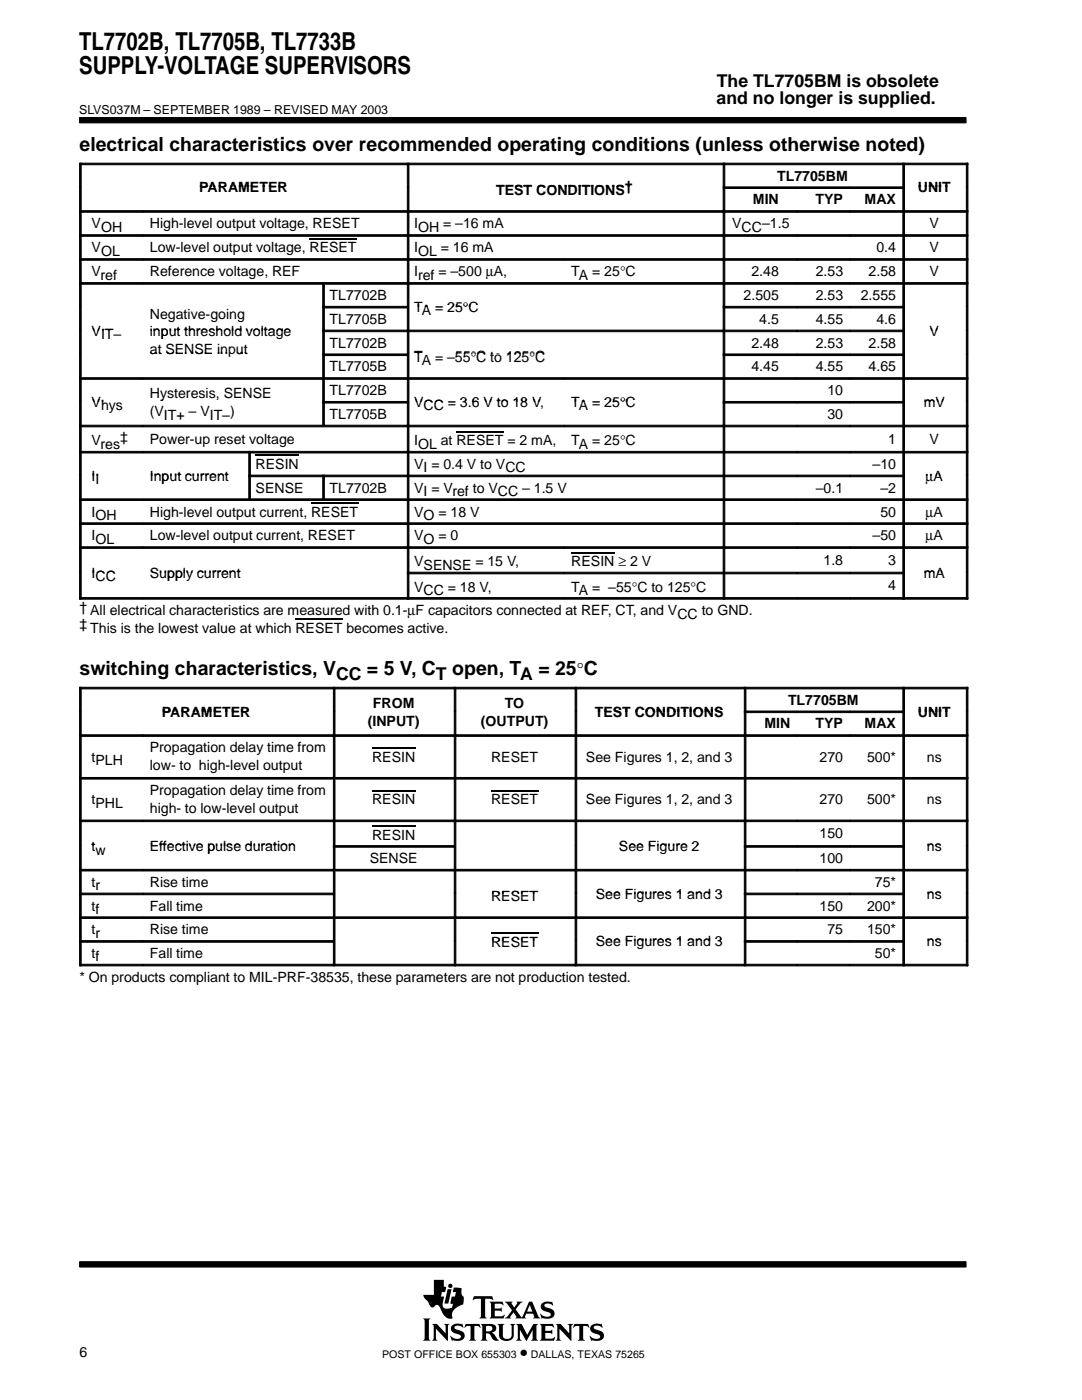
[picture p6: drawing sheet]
<svg xmlns="http://www.w3.org/2000/svg" width="216mm" height="279mm" viewBox="0 0 216 279" stroke-linecap="round" stroke-linejoin="round" font-family="sans-serif">
<g fill="#000" stroke="#000" stroke-width=".2">
<path d="M15.9 23.5h176.9v1h-176.9z" fill-rule="evenodd"/>
<path d="M15.9 251.8h176.9v1.1h-176.9z" fill-rule="evenodd"/>
</g>
<g fill="#000">
<path d="M89.3 257.3h.8l-.6 2.9h-.8z"/>
<path d="M84.4 263.1h1.5l-.3 .4v3.7l.3 .4h-1.5l.3-.6v-3.4z" fill-rule="evenodd"/>
<path d="M86.2 264.2h1l1.7 1.9v-1.5l-.3-.4h1.1l-.3 .4v3l-2.4-2.4v2l.3 .4h-1.1l.3-.6v-2.3z" fill-rule="evenodd"/>
<path d="M86.6 255.4h2v1.3l.4 .2-.2 1h-.6l-.2 .9h.6l-.2 1.1a1.11 1.11 0 0 0 .3 1.2l.6 .1 .9-.3 .2-.7-.5-.1 .2-1.3h.7l.2-.9h-.7l.3-1 1.5 .2v1l.1 .4 .3 .3v.9a.54 .54 0 0 1-.4 .7l-.4 .2a2.35 2.35 0 0 0-1.5 1.6v.4a.29 .29 0 0 1 .1 .3 .29 .29 0 0 1-.2 .3h-.1a2.21 2.21 0 0 1-2-1.9l-.1-.1a.68 .68 0 0 0-.5-.7 .68 .68 0 0 0-.8 .4 .88 .88 0 0 1-1.1-.9l-.8-.9-.2-.7h2.1z" fill-rule="evenodd"/>
<path d="M90.2 264.5a2.17 2.17 0 0 1 1.9-.2l.1-.1 .3 .8-.8-.4h-.7a.36 .36 0 0 0-.3 .4 .36 .36 0 0 0 .4 .3l.3 .1a1.19 1.19 0 0 1 1.3 1.5l-.1 .1a1.23 1.23 0 0 1-1.1 .6l-1.1-.1-.2 .1-.4-1h.1a1.37 1.37 0 0 0 2.1 .3 .6 .6 0 0 0-.8-.7 1.08 1.08 0 0 1-1-.5 1.08 1.08 0 0 1 0-1.1z" fill-rule="evenodd"/>
<path d="M92.9 264.2h2.8l.2 .8-.5-.4h-.6l-.1 .2v2.4l.3 .4h-1.4l.2-.3 .1-.3v-2.3l-.7-.1-.6 .4z" fill-rule="evenodd"/>
<path d="M94.6 258.7h3.6l.2 .8-.7-.3-.9 .1v3.4l.3 .4h-1.4l.3-.4v-3.4l-1-.1-.7 .3z" fill-rule="evenodd"/>
<path d="M95.9 264.2h2.1a.85 .85 0 0 1 1 .8 .85 .85 0 0 1-.9 .9l.4 .3 .7 1 .4 .2-.2 .1a1.11 1.11 0 0 1-1.4-.9l-.3-.4-.7-.1v1l.3 .5h-1.4l.3-.6v-2.3z" fill-rule="evenodd"/>
<path d="M97.7 259.8h2.6l.2 .7-.7-.3-1.1 .1v.8h1.1l.3-.2v.9l-.3-.2h-1.1v1l.1 .1h1.3l.5-.3h.1l-.2 .7h-2.8l.3-.5v-2.3z" fill-rule="evenodd"/>
<path d="M99.3 264.2h1.3l-.3 .4 .1 2.2 .2 .3 .8 .1a.73 .73 0 0 0 .7-.8v-1.8l-.3-.4h1l-.3 .4v1.9a1.56 1.56 0 0 1-1.3 1.2 1.56 1.56 0 0 1-1.5-.7l-.1-2.4z" fill-rule="evenodd"/>
<path d="M103 264.2h1.1l1.1 2.2 1.2-2.2h.9l-.3 .4v2.6l.4 .4h-1.4l.3-.4v-1.8l-1.3 2.2-1.3-2.2v1.7l.4 .5h-1.1l.3-.6v-2.3z" fill-rule="evenodd"/>
<path d="M100.7 259.8h1.6l-.2 .4 .5 .7 .6-.8-.1-.3h1.2l-.5 .3-.9 1.2 1 1.5a.22 .22 0 0 0 .3 .1 .22 .22 0 0 0 .1-.3l1.3-2.8h.6l1.2 2.9 .4 .4-1.4-.1a.24 .24 0 0 0 .2-.1 .24 .24 0 0 0 0-.3l-.2-.4h-1.4l-.3 .6 .3 .3h-2.2l.2-.3-.5-.9-.7 .9 .2 .3h-1.3l.5-.4 1-1.2z" fill-rule="evenodd"/>
<path d="M108.1 260.2l.1-.1a1.88 1.88 0 0 1 1.4-.3l.4 .1 .2-.2 .2 .8-1.1-.4a.44 .44 0 0 0-.7 .4 .44 .44 0 0 0 .6 .5 1.34 1.34 0 0 1 1.4 1.3 1.13 1.13 0 0 1-1.1 .9h-.8a.37 .37 0 0 0-.6 0l-.3-1h.1l.6 .5 .8 .1a.47 .47 0 0 0 .6-.5 .47 .47 0 0 0-.5-.4l-.2-.1a1.11 1.11 0 0 1-1.2-1.5z" fill-rule="evenodd"/>
<path d="M107.7 264.2h2.6l.2 .8-.6-.4-1.1 .1v.9h1l.4-.3v1l-.3-.3h-1.1v1.1h1.4l.5-.3-.2 .8h-2.8l.3-.6v-2.3z" fill-rule="evenodd"/>
<path d="M110.9 264.2h1l1.7 1.9v-1.5l-.3-.4h1l-.3 .4v3l-2.4-2.4v2l.3 .4h-1l.3-.4v-2.6z" fill-rule="evenodd"/>
<path d="M114.6 264.2h2.8l.2 .8-.5-.4h-.6l-.1 .2v2.4l.3 .4h-1.4l.3-.4v-2.4l-.1-.2h-.6l-.6 .4z" fill-rule="evenodd"/>
<path d="M118 264.5a2.12 2.12 0 0 1 1.9-.2l.1-.1 .3 .8-.8-.4h-.7a.35 .35 0 0 0-.3 .3 .35 .35 0 0 0 .2 .4l.5 .1a1.16 1.16 0 0 1 1.2 1.6 1.23 1.23 0 0 1-1.1 .6l-1.1-.1-.2 .1-.4-1 .9 .5 .7 .1a.47 .47 0 0 0 .6-.4 .47 .47 0 0 0-.6-.5 1.28 1.28 0 0 1-1.4-1.4z" fill-rule="evenodd"/>
<circle cx="89.9" cy="256.6" r=".43"/>
</g>
<g fill="#fff">
<path d="M105.7 260.4l.5 1.4h-1z"/>
<path d="M97 264.7l.6-.1a.56 .56 0 0 1 .7 .5 .56 .56 0 0 1-.7 .6h-.6z" fill-rule="evenodd"/>
</g>
<g fill="#000" stroke="#000" stroke-width=".2">
<path d="M15.9 32.6h.3v4.7h-.3z" fill-rule="evenodd"/>
<path d="M15.9 32.6h65.4v.3h-65.4z" fill-rule="evenodd"/>
<path d="M15.9 37.3h.3v4.7h-.3z" fill-rule="evenodd"/>
<path d="M81.3 32.6h.3v4.7h-.3z" fill-rule="evenodd"/>
<path d="M81.3 32.6h63v.3h-63z" fill-rule="evenodd"/>
<path d="M81.3 37.3h.3v4.7h-.3z" fill-rule="evenodd"/>
<path d="M144.3 32.6h.3v4.7h-.3z" fill-rule="evenodd"/>
<path d="M144.3 32.6h35.8v.3h-35.8z" fill-rule="evenodd"/>
<path d="M144.3 37.3h.3v4.7h-.3z" fill-rule="evenodd"/>
<path d="M144.3 37.3h14.7v.3h-14.7z" fill-rule="evenodd"/>
<path d="M159.1 37.3h10.5v.3h-10.5z" fill-rule="evenodd"/>
<path d="M169.6 37.3h10.5v.3h-10.5z" fill-rule="evenodd"/>
<path d="M180.2 32.6h.3v4.7h-.3z" fill-rule="evenodd"/>
<path d="M180.2 32.6h12.9v.3h-12.9z" fill-rule="evenodd"/>
<path d="M180.2 37.3h.3v4.7h-.3z" fill-rule="evenodd"/>
<path d="M192.8 32.6h.3v4.7h-.3z" fill-rule="evenodd"/>
<path d="M192.8 37.3h.3v4.7h-.3z" fill-rule="evenodd"/>
<path d="M15.9 42h.3v4.8h-.3z" fill-rule="evenodd"/>
<path d="M15.9 42h12.6v.4h-12.6z" fill-rule="evenodd"/>
<path d="M15.9 46.8h.3v4.8h-.3z" fill-rule="evenodd"/>
<path d="M15.9 46.8h12.6v.4h-12.6z" fill-rule="evenodd"/>
<path d="M15.9 51.6h.3v4.8h-.3z" fill-rule="evenodd"/>
<path d="M15.9 51.6h12.6v.3h-12.6z" fill-rule="evenodd"/>
<path d="M15.9 56.4h.3v4.7h-.3z" fill-rule="evenodd"/>
<path d="M15.9 56.4h12.6v.3h-12.6z" fill-rule="evenodd"/>
<path d="M28.5 42h52.8v.4h-52.8z" fill-rule="evenodd"/>
<path d="M28.5 46.8h52.8v.4h-52.8z" fill-rule="evenodd"/>
<path d="M28.5 51.6h52.8v.3h-52.8z" fill-rule="evenodd"/>
<path d="M28.5 56.4h35.9v.3h-35.9z" fill-rule="evenodd"/>
<path d="M64.4 56.4h.3v4.7h-.3z" fill-rule="evenodd"/>
<path d="M64.4 56.4h16.9v.3h-16.9z" fill-rule="evenodd"/>
<path d="M81.3 42h.3v4.8h-.3z" fill-rule="evenodd"/>
<path d="M81.3 42h63v.4h-63z" fill-rule="evenodd"/>
<path d="M81.3 46.8h.3v4.8h-.3z" fill-rule="evenodd"/>
<path d="M81.3 46.8h63v.4h-63z" fill-rule="evenodd"/>
<path d="M81.3 51.6h.3v4.8h-.3z" fill-rule="evenodd"/>
<path d="M81.3 51.6h31.3v.3h-31.3z" fill-rule="evenodd"/>
<path d="M81.3 56.4h.3v4.7h-.3z" fill-rule="evenodd"/>
<path d="M81.3 56.4h63v.3h-63z" fill-rule="evenodd"/>
<path d="M112.6 51.6h31.7v.3h-31.7z" fill-rule="evenodd"/>
<path d="M144.3 42h.3v4.8h-.3z" fill-rule="evenodd"/>
<path d="M144.3 42h14.7v.4h-14.7z" fill-rule="evenodd"/>
<path d="M144.3 46.8h.3v4.8h-.3z" fill-rule="evenodd"/>
<path d="M144.3 46.8h14.7v.4h-14.7z" fill-rule="evenodd"/>
<path d="M144.3 51.6h.3v4.8h-.3z" fill-rule="evenodd"/>
<path d="M144.3 51.6h14.7v.3h-14.7z" fill-rule="evenodd"/>
<path d="M144.3 56.4h.3v4.7h-.3z" fill-rule="evenodd"/>
<path d="M144.3 56.4h14.7v.3h-14.7z" fill-rule="evenodd"/>
<path d="M159.1 42h10.5v.4h-10.5z" fill-rule="evenodd"/>
<path d="M159.1 46.8h10.5v.4h-10.5z" fill-rule="evenodd"/>
<path d="M159.1 51.6h10.5v.3h-10.5z" fill-rule="evenodd"/>
<path d="M159.1 56.4h10.5v.3h-10.5z" fill-rule="evenodd"/>
<path d="M169.6 42h10.5v.4h-10.5z" fill-rule="evenodd"/>
<path d="M169.6 46.8h10.5v.4h-10.5z" fill-rule="evenodd"/>
<path d="M169.6 51.6h10.5v.3h-10.5z" fill-rule="evenodd"/>
<path d="M169.6 56.4h10.5v.3h-10.5z" fill-rule="evenodd"/>
<path d="M180.2 42h.3v4.8h-.3z" fill-rule="evenodd"/>
<path d="M180.2 42h12.9v.4h-12.9z" fill-rule="evenodd"/>
<path d="M180.2 46.8h.3v4.8h-.3z" fill-rule="evenodd"/>
<path d="M180.2 46.8h12.9v.4h-12.9z" fill-rule="evenodd"/>
<path d="M180.2 51.6h.3v4.8h-.3z" fill-rule="evenodd"/>
<path d="M180.2 51.6h12.9v.3h-12.9z" fill-rule="evenodd"/>
<path d="M180.2 56.4h.3v4.7h-.3z" fill-rule="evenodd"/>
<path d="M180.2 56.4h12.9v.3h-12.9z" fill-rule="evenodd"/>
<path d="M192.8 42h.3v4.8h-.3z" fill-rule="evenodd"/>
<path d="M192.8 46.8h.3v4.8h-.3z" fill-rule="evenodd"/>
<path d="M192.8 51.6h.3v4.8h-.3z" fill-rule="evenodd"/>
<path d="M192.8 56.4h.3v4.7h-.3z" fill-rule="evenodd"/>
<path d="M15.9 61.1h.3v4.8h-.3z" fill-rule="evenodd"/>
<path d="M15.9 65.9h.3v4.7h-.3z" fill-rule="evenodd"/>
<path d="M15.9 70.6h.3v4.8h-.3z" fill-rule="evenodd"/>
<path d="M15.9 75.4h.3v4.7h-.3z" fill-rule="evenodd"/>
<path d="M15.9 75.4h12.6v.3h-12.6z" fill-rule="evenodd"/>
<path d="M28.5 75.4h35.9v.3h-35.9z" fill-rule="evenodd"/>
<path d="M64.4 61.1h.3v4.8h-.3z" fill-rule="evenodd"/>
<path d="M64.4 61.1h16.9v.4h-16.9z" fill-rule="evenodd"/>
<path d="M64.4 65.9h.3v4.7h-.3z" fill-rule="evenodd"/>
<path d="M64.4 65.9h16.9v.3h-16.9z" fill-rule="evenodd"/>
<path d="M64.4 70.6h.3v4.8h-.3z" fill-rule="evenodd"/>
<path d="M64.4 70.6h16.9v.4h-16.9z" fill-rule="evenodd"/>
<path d="M64.4 75.4h.3v4.7h-.3z" fill-rule="evenodd"/>
<path d="M64.4 75.4h16.9v.3h-16.9z" fill-rule="evenodd"/>
<path d="M81.3 61.1h.3v4.8h-.3z" fill-rule="evenodd"/>
<path d="M81.3 65.9h.3v4.7h-.3z" fill-rule="evenodd"/>
<path d="M81.3 65.9h63v.3h-63z" fill-rule="evenodd"/>
<path d="M81.3 70.6h.3v4.8h-.3z" fill-rule="evenodd"/>
<path d="M81.3 75.4h.3v4.7h-.3z" fill-rule="evenodd"/>
<path d="M81.3 75.4h31.3v.3h-31.3z" fill-rule="evenodd"/>
<path d="M112.6 75.4h31.7v.3h-31.7z" fill-rule="evenodd"/>
<path d="M144.3 61.1h.3v4.8h-.3z" fill-rule="evenodd"/>
<path d="M144.3 61.1h14.7v.4h-14.7z" fill-rule="evenodd"/>
<path d="M144.3 65.9h.3v4.7h-.3z" fill-rule="evenodd"/>
<path d="M144.3 65.9h14.7v.3h-14.7z" fill-rule="evenodd"/>
<path d="M144.3 70.6h.3v4.8h-.3z" fill-rule="evenodd"/>
<path d="M144.3 70.6h14.7v.4h-14.7z" fill-rule="evenodd"/>
<path d="M144.3 75.4h.3v4.7h-.3z" fill-rule="evenodd"/>
<path d="M144.3 75.4h14.7v.3h-14.7z" fill-rule="evenodd"/>
<path d="M159.1 61.1h10.5v.4h-10.5z" fill-rule="evenodd"/>
<path d="M159.1 65.9h10.5v.3h-10.5z" fill-rule="evenodd"/>
<path d="M159.1 70.6h10.5v.4h-10.5z" fill-rule="evenodd"/>
<path d="M159.1 75.4h10.5v.3h-10.5z" fill-rule="evenodd"/>
<path d="M169.6 61.1h10.5v.4h-10.5z" fill-rule="evenodd"/>
<path d="M169.6 65.9h10.5v.3h-10.5z" fill-rule="evenodd"/>
<path d="M169.6 70.6h10.5v.4h-10.5z" fill-rule="evenodd"/>
<path d="M169.6 75.4h10.5v.3h-10.5z" fill-rule="evenodd"/>
<path d="M180.2 61.1h.3v4.8h-.3z" fill-rule="evenodd"/>
<path d="M180.2 65.9h.3v4.7h-.3z" fill-rule="evenodd"/>
<path d="M180.2 70.6h.3v4.8h-.3z" fill-rule="evenodd"/>
<path d="M180.2 75.4h.3v4.7h-.3z" fill-rule="evenodd"/>
<path d="M180.2 75.4h12.9v.3h-12.9z" fill-rule="evenodd"/>
<path d="M192.8 61.1h.3v4.8h-.3z" fill-rule="evenodd"/>
<path d="M192.8 65.9h.3v4.7h-.3z" fill-rule="evenodd"/>
<path d="M192.8 70.6h.3v4.8h-.3z" fill-rule="evenodd"/>
<path d="M192.8 75.4h.3v4.7h-.3z" fill-rule="evenodd"/>
<path d="M15.9 80.1h.3v4.7h-.3z" fill-rule="evenodd"/>
<path d="M15.9 84.9h.3v5.2h-.3z" fill-rule="evenodd"/>
<path d="M15.9 84.9h12.6v.3h-12.6z" fill-rule="evenodd"/>
<path d="M15.9 90.1h.3v4.7h-.3z" fill-rule="evenodd"/>
<path d="M15.9 90.1h12.6v.3h-12.6z" fill-rule="evenodd"/>
<path d="M15.9 94.8h.3v4.7h-.3z" fill-rule="evenodd"/>
<path d="M15.9 99.6h.3v4.7h-.3z" fill-rule="evenodd"/>
<path d="M15.9 99.6h12.6v.3h-12.6z" fill-rule="evenodd"/>
<path d="M28.5 84.9h52.8v.3h-52.8z" fill-rule="evenodd"/>
<path d="M28.5 90.1h21.1v.3h-21.1z" fill-rule="evenodd"/>
<path d="M28.5 99.6h52.8v.3h-52.8z" fill-rule="evenodd"/>
<path d="M49.6 90.1h.4v4.7h-.4z" fill-rule="evenodd"/>
<path d="M49.6 90.1h31.7v.3h-31.7z" fill-rule="evenodd"/>
<path d="M49.6 94.8h.4v4.7h-.4z" fill-rule="evenodd"/>
<path d="M49.6 94.8h14.8v.3h-14.8z" fill-rule="evenodd"/>
<path d="M64.4 80.1h.3v4.7h-.3z" fill-rule="evenodd"/>
<path d="M64.4 80.1h16.9v.3h-16.9z" fill-rule="evenodd"/>
<path d="M64.4 94.8h.3v4.7h-.3z" fill-rule="evenodd"/>
<path d="M64.4 94.8h16.9v.3h-16.9z" fill-rule="evenodd"/>
<path d="M81.3 80.1h.3v4.7h-.3z" fill-rule="evenodd"/>
<path d="M81.3 84.9h.3v5.2h-.3z" fill-rule="evenodd"/>
<path d="M81.3 84.9h31.3v.3h-31.3z" fill-rule="evenodd"/>
<path d="M81.3 90.1h.3v4.7h-.3z" fill-rule="evenodd"/>
<path d="M81.3 90.1h63v.3h-63z" fill-rule="evenodd"/>
<path d="M81.3 94.8h.3v4.7h-.3z" fill-rule="evenodd"/>
<path d="M81.3 94.8h63v.3h-63z" fill-rule="evenodd"/>
<path d="M81.3 99.6h.3v4.7h-.3z" fill-rule="evenodd"/>
<path d="M81.3 99.6h63v.3h-63z" fill-rule="evenodd"/>
<path d="M112.6 84.9h31.7v.3h-31.7z" fill-rule="evenodd"/>
<path d="M144.3 80.1h.3v4.7h-.3z" fill-rule="evenodd"/>
<path d="M144.3 80.1h14.7v.3h-14.7z" fill-rule="evenodd"/>
<path d="M144.3 84.9h.3v5.2h-.3z" fill-rule="evenodd"/>
<path d="M144.3 84.9h14.7v.3h-14.7z" fill-rule="evenodd"/>
<path d="M144.3 90.1h.3v4.7h-.3z" fill-rule="evenodd"/>
<path d="M144.3 90.1h14.7v.3h-14.7z" fill-rule="evenodd"/>
<path d="M144.3 94.8h.3v4.7h-.3z" fill-rule="evenodd"/>
<path d="M144.3 94.8h14.7v.3h-14.7z" fill-rule="evenodd"/>
<path d="M144.3 99.6h.3v4.7h-.3z" fill-rule="evenodd"/>
<path d="M144.3 99.6h14.7v.3h-14.7z" fill-rule="evenodd"/>
<path d="M159.1 80.1h10.5v.3h-10.5z" fill-rule="evenodd"/>
<path d="M159.1 84.9h10.5v.3h-10.5z" fill-rule="evenodd"/>
<path d="M159.1 90.1h10.5v.3h-10.5z" fill-rule="evenodd"/>
<path d="M159.1 94.8h10.5v.3h-10.5z" fill-rule="evenodd"/>
<path d="M159.1 99.6h10.5v.3h-10.5z" fill-rule="evenodd"/>
<path d="M169.6 80.1h10.5v.3h-10.5z" fill-rule="evenodd"/>
<path d="M169.6 84.9h10.5v.3h-10.5z" fill-rule="evenodd"/>
<path d="M169.6 90.1h10.5v.3h-10.5z" fill-rule="evenodd"/>
<path d="M169.6 94.8h10.5v.3h-10.5z" fill-rule="evenodd"/>
<path d="M169.6 99.6h10.5v.3h-10.5z" fill-rule="evenodd"/>
<path d="M180.2 80.1h.3v4.7h-.3z" fill-rule="evenodd"/>
<path d="M180.2 84.9h.3v5.2h-.3z" fill-rule="evenodd"/>
<path d="M180.2 84.9h12.9v.3h-12.9z" fill-rule="evenodd"/>
<path d="M180.2 90.1h.3v4.7h-.3z" fill-rule="evenodd"/>
<path d="M180.2 90.1h12.9v.3h-12.9z" fill-rule="evenodd"/>
<path d="M180.2 94.8h.3v4.7h-.3z" fill-rule="evenodd"/>
<path d="M180.2 99.6h.3v4.7h-.3z" fill-rule="evenodd"/>
<path d="M180.2 99.6h12.9v.3h-12.9z" fill-rule="evenodd"/>
<path d="M192.8 80.1h.3v4.7h-.3z" fill-rule="evenodd"/>
<path d="M192.8 84.9h.3v5.2h-.3z" fill-rule="evenodd"/>
<path d="M192.8 90.1h.3v4.7h-.3z" fill-rule="evenodd"/>
<path d="M192.8 94.8h.3v4.7h-.3z" fill-rule="evenodd"/>
<path d="M192.8 99.6h.3v4.7h-.3z" fill-rule="evenodd"/>
<path d="M15.9 104.3h.3v4.8h-.3z" fill-rule="evenodd"/>
<path d="M15.9 104.3h12.6v.4h-12.6z" fill-rule="evenodd"/>
<path d="M15.9 109.1h.3v5.1h-.3z" fill-rule="evenodd"/>
<path d="M15.9 109.1h12.6v.3h-12.6z" fill-rule="evenodd"/>
<path d="M15.9 114.2h.3v5.4h-.3z" fill-rule="evenodd"/>
<path d="M15.9 119.3h12.6v.3h-12.6z" fill-rule="evenodd"/>
<path d="M28.5 104.3h52.8v.4h-52.8z" fill-rule="evenodd"/>
<path d="M28.5 109.1h52.8v.3h-52.8z" fill-rule="evenodd"/>
<path d="M28.5 119.3h52.8v.3h-52.8z" fill-rule="evenodd"/>
<path d="M81.3 104.3h.3v4.8h-.3z" fill-rule="evenodd"/>
<path d="M81.3 104.3h63v.4h-63z" fill-rule="evenodd"/>
<path d="M81.3 109.1h.3v5.1h-.3z" fill-rule="evenodd"/>
<path d="M81.3 109.1h31.3v.3h-31.3z" fill-rule="evenodd"/>
<path d="M81.3 114.2h.3v5.4h-.3z" fill-rule="evenodd"/>
<path d="M81.3 114.2h31.3v.3h-31.3z" fill-rule="evenodd"/>
<path d="M81.3 119.3h31.3v.3h-31.3z" fill-rule="evenodd"/>
<path d="M112.6 109.1h31.7v.3h-31.7z" fill-rule="evenodd"/>
<path d="M112.6 114.2h31.7v.3h-31.7z" fill-rule="evenodd"/>
<path d="M112.6 119.3h31.7v.3h-31.7z" fill-rule="evenodd"/>
<path d="M144.3 104.3h.3v4.8h-.3z" fill-rule="evenodd"/>
<path d="M144.3 104.3h14.7v.4h-14.7z" fill-rule="evenodd"/>
<path d="M144.3 109.1h.3v5.1h-.3z" fill-rule="evenodd"/>
<path d="M144.3 109.1h14.7v.3h-14.7z" fill-rule="evenodd"/>
<path d="M144.3 114.2h.3v5.4h-.3z" fill-rule="evenodd"/>
<path d="M144.3 114.2h14.7v.3h-14.7z" fill-rule="evenodd"/>
<path d="M144.3 119.3h14.7v.3h-14.7z" fill-rule="evenodd"/>
<path d="M159.1 104.3h10.5v.4h-10.5z" fill-rule="evenodd"/>
<path d="M159.1 109.1h10.5v.3h-10.5z" fill-rule="evenodd"/>
<path d="M159.1 114.2h10.5v.3h-10.5z" fill-rule="evenodd"/>
<path d="M159.1 119.3h10.5v.3h-10.5z" fill-rule="evenodd"/>
<path d="M169.6 104.3h10.5v.4h-10.5z" fill-rule="evenodd"/>
<path d="M169.6 109.1h10.5v.3h-10.5z" fill-rule="evenodd"/>
<path d="M169.6 114.2h10.5v.3h-10.5z" fill-rule="evenodd"/>
<path d="M169.6 119.3h10.5v.3h-10.5z" fill-rule="evenodd"/>
<path d="M180.2 104.3h.3v4.8h-.3z" fill-rule="evenodd"/>
<path d="M180.2 104.3h12.9v.4h-12.9z" fill-rule="evenodd"/>
<path d="M180.2 109.1h.3v5.1h-.3z" fill-rule="evenodd"/>
<path d="M180.2 109.1h12.9v.3h-12.9z" fill-rule="evenodd"/>
<path d="M180.2 114.2h.3v5.4h-.3z" fill-rule="evenodd"/>
<path d="M180.2 119.3h12.9v.3h-12.9z" fill-rule="evenodd"/>
<path d="M192.8 104.3h.3v4.8h-.3z" fill-rule="evenodd"/>
<path d="M192.8 109.1h.3v5.1h-.3z" fill-rule="evenodd"/>
<path d="M192.8 114.2h.3v5.4h-.3z" fill-rule="evenodd"/>
<path d="M15.9 137.2h.3v4.7h-.3z" fill-rule="evenodd"/>
<path d="M15.9 137.2h50.6v.3h-50.6z" fill-rule="evenodd"/>
<path d="M66.5 137.2h.3v4.7h-.3z" fill-rule="evenodd"/>
<path d="M66.5 137.2h24.1v.3h-24.1z" fill-rule="evenodd"/>
<path d="M90.6 137.2h.4v4.7h-.4z" fill-rule="evenodd"/>
<path d="M90.6 137.2h24.1v.3h-24.1z" fill-rule="evenodd"/>
<path d="M114.8 137.2h.3v4.7h-.3z" fill-rule="evenodd"/>
<path d="M114.8 137.2h33.7v.3h-33.7z" fill-rule="evenodd"/>
<path d="M148.5 137.2h.3v4.7h-.3z" fill-rule="evenodd"/>
<path d="M148.5 137.2h31.6v.3h-31.6z" fill-rule="evenodd"/>
<path d="M180.2 137.2h.3v4.7h-.3z" fill-rule="evenodd"/>
<path d="M180.2 137.2h12.9v.3h-12.9z" fill-rule="evenodd"/>
<path d="M192.8 137.2h.3v4.7h-.3z" fill-rule="evenodd"/>
<path d="M15.9 141.9h.3v4.7h-.3z" fill-rule="evenodd"/>
<path d="M15.9 146.6h.3v8.5h-.3z" fill-rule="evenodd"/>
<path d="M15.9 146.6h12.6v.4h-12.6z" fill-rule="evenodd"/>
<path d="M15.9 155.2h.3v8.4h-.3z" fill-rule="evenodd"/>
<path d="M15.9 155.2h12.6v.3h-12.6z" fill-rule="evenodd"/>
<path d="M28.5 146.6h38v.4h-38z" fill-rule="evenodd"/>
<path d="M28.5 155.2h38v.3h-38z" fill-rule="evenodd"/>
<path d="M66.5 141.9h.3v4.7h-.3z" fill-rule="evenodd"/>
<path d="M66.5 146.6h.3v8.5h-.3z" fill-rule="evenodd"/>
<path d="M66.5 146.6h24.1v.4h-24.1z" fill-rule="evenodd"/>
<path d="M66.5 155.2h.3v8.4h-.3z" fill-rule="evenodd"/>
<path d="M66.5 155.2h24.1v.3h-24.1z" fill-rule="evenodd"/>
<path d="M90.6 141.9h.4v4.7h-.4z" fill-rule="evenodd"/>
<path d="M90.6 146.6h.4v8.5h-.4z" fill-rule="evenodd"/>
<path d="M90.6 146.6h24.1v.4h-24.1z" fill-rule="evenodd"/>
<path d="M90.6 155.2h.4v8.4h-.4z" fill-rule="evenodd"/>
<path d="M90.6 155.2h24.1v.3h-24.1z" fill-rule="evenodd"/>
<path d="M114.8 141.9h.3v4.7h-.3z" fill-rule="evenodd"/>
<path d="M114.8 146.6h.3v8.5h-.3z" fill-rule="evenodd"/>
<path d="M114.8 146.6h33.7v.4h-33.7z" fill-rule="evenodd"/>
<path d="M114.8 155.2h.3v8.4h-.3z" fill-rule="evenodd"/>
<path d="M114.8 155.2h33.7v.3h-33.7z" fill-rule="evenodd"/>
<path d="M148.5 141.9h.3v4.7h-.3z" fill-rule="evenodd"/>
<path d="M148.5 141.9h10.5v.3h-10.5z" fill-rule="evenodd"/>
<path d="M148.5 146.6h.3v8.5h-.3z" fill-rule="evenodd"/>
<path d="M148.5 146.6h10.5v.4h-10.5z" fill-rule="evenodd"/>
<path d="M148.5 155.2h.3v8.4h-.3z" fill-rule="evenodd"/>
<path d="M148.5 155.2h10.5v.3h-10.5z" fill-rule="evenodd"/>
<path d="M159.1 141.9h10.5v.3h-10.5z" fill-rule="evenodd"/>
<path d="M159.1 146.6h10.5v.4h-10.5z" fill-rule="evenodd"/>
<path d="M159.1 155.2h10.5v.3h-10.5z" fill-rule="evenodd"/>
<path d="M169.6 141.9h10.5v.3h-10.5z" fill-rule="evenodd"/>
<path d="M169.6 146.6h10.5v.4h-10.5z" fill-rule="evenodd"/>
<path d="M169.6 155.2h10.5v.3h-10.5z" fill-rule="evenodd"/>
<path d="M180.2 141.9h.3v4.7h-.3z" fill-rule="evenodd"/>
<path d="M180.2 146.6h.3v8.5h-.3z" fill-rule="evenodd"/>
<path d="M180.2 146.6h12.9v.4h-12.9z" fill-rule="evenodd"/>
<path d="M180.2 155.2h.3v8.4h-.3z" fill-rule="evenodd"/>
<path d="M180.2 155.2h12.9v.3h-12.9z" fill-rule="evenodd"/>
<path d="M192.8 141.9h.3v4.7h-.3z" fill-rule="evenodd"/>
<path d="M192.8 146.6h.3v8.5h-.3z" fill-rule="evenodd"/>
<path d="M192.8 155.2h.3v8.4h-.3z" fill-rule="evenodd"/>
<path d="M15.9 163.7h.3v5h-.3z" fill-rule="evenodd"/>
<path d="M15.9 163.7h12.6v.3h-12.6z" fill-rule="evenodd"/>
<path d="M15.9 168.8h.3v4.7h-.3z" fill-rule="evenodd"/>
<path d="M15.9 173.5h.3v4.7h-.3z" fill-rule="evenodd"/>
<path d="M15.9 173.5h12.6v.3h-12.6z" fill-rule="evenodd"/>
<path d="M15.9 178.2h.3v4.8h-.3z" fill-rule="evenodd"/>
<path d="M15.9 178.2h12.6v.4h-12.6z" fill-rule="evenodd"/>
<path d="M28.5 163.7h38v.3h-38z" fill-rule="evenodd"/>
<path d="M28.5 173.5h38v.3h-38z" fill-rule="evenodd"/>
<path d="M28.5 178.2h38v.4h-38z" fill-rule="evenodd"/>
<path d="M66.5 163.7h.3v5h-.3z" fill-rule="evenodd"/>
<path d="M66.5 163.7h24.1v.3h-24.1z" fill-rule="evenodd"/>
<path d="M66.5 168.8h.3v4.7h-.3z" fill-rule="evenodd"/>
<path d="M66.5 168.8h24.1v.3h-24.1z" fill-rule="evenodd"/>
<path d="M66.5 173.5h.3v4.7h-.3z" fill-rule="evenodd"/>
<path d="M66.5 173.5h24.1v.3h-24.1z" fill-rule="evenodd"/>
<path d="M66.5 178.2h.3v4.8h-.3z" fill-rule="evenodd"/>
<path d="M90.6 163.7h.4v5h-.4z" fill-rule="evenodd"/>
<path d="M90.6 163.7h24.1v.3h-24.1z" fill-rule="evenodd"/>
<path d="M90.6 168.8h.4v4.7h-.4z" fill-rule="evenodd"/>
<path d="M90.6 173.5h.4v4.7h-.4z" fill-rule="evenodd"/>
<path d="M90.6 173.5h24.1v.3h-24.1z" fill-rule="evenodd"/>
<path d="M90.6 178.2h.4v4.8h-.4z" fill-rule="evenodd"/>
<path d="M114.8 163.7h.3v5h-.3z" fill-rule="evenodd"/>
<path d="M114.8 163.7h33.7v.3h-33.7z" fill-rule="evenodd"/>
<path d="M114.8 168.8h.3v4.7h-.3z" fill-rule="evenodd"/>
<path d="M114.8 173.5h.3v4.7h-.3z" fill-rule="evenodd"/>
<path d="M114.8 173.5h33.7v.3h-33.7z" fill-rule="evenodd"/>
<path d="M114.8 178.2h.3v4.8h-.3z" fill-rule="evenodd"/>
<path d="M148.5 163.7h.3v5h-.3z" fill-rule="evenodd"/>
<path d="M148.5 163.7h10.5v.3h-10.5z" fill-rule="evenodd"/>
<path d="M148.5 168.8h.3v4.7h-.3z" fill-rule="evenodd"/>
<path d="M148.5 168.8h10.5v.3h-10.5z" fill-rule="evenodd"/>
<path d="M148.5 173.5h.3v4.7h-.3z" fill-rule="evenodd"/>
<path d="M148.5 173.5h10.5v.3h-10.5z" fill-rule="evenodd"/>
<path d="M148.5 178.2h.3v4.8h-.3z" fill-rule="evenodd"/>
<path d="M148.5 178.2h10.5v.4h-10.5z" fill-rule="evenodd"/>
<path d="M159.1 163.7h10.5v.3h-10.5z" fill-rule="evenodd"/>
<path d="M159.1 168.8h10.5v.3h-10.5z" fill-rule="evenodd"/>
<path d="M159.1 173.5h10.5v.3h-10.5z" fill-rule="evenodd"/>
<path d="M159.1 178.2h10.5v.4h-10.5z" fill-rule="evenodd"/>
<path d="M169.6 163.7h10.5v.3h-10.5z" fill-rule="evenodd"/>
<path d="M169.6 168.8h10.5v.3h-10.5z" fill-rule="evenodd"/>
<path d="M169.6 173.5h10.5v.3h-10.5z" fill-rule="evenodd"/>
<path d="M169.6 178.2h10.5v.4h-10.5z" fill-rule="evenodd"/>
<path d="M180.2 163.7h.3v5h-.3z" fill-rule="evenodd"/>
<path d="M180.2 163.7h12.9v.3h-12.9z" fill-rule="evenodd"/>
<path d="M180.2 168.8h.3v4.7h-.3z" fill-rule="evenodd"/>
<path d="M180.2 173.5h.3v4.7h-.3z" fill-rule="evenodd"/>
<path d="M180.2 173.5h12.9v.3h-12.9z" fill-rule="evenodd"/>
<path d="M180.2 178.2h.3v4.8h-.3z" fill-rule="evenodd"/>
<path d="M192.8 163.7h.3v5h-.3z" fill-rule="evenodd"/>
<path d="M192.8 168.8h.3v4.7h-.3z" fill-rule="evenodd"/>
<path d="M192.8 173.5h.3v4.7h-.3z" fill-rule="evenodd"/>
<path d="M192.8 178.2h.3v4.8h-.3z" fill-rule="evenodd"/>
<path d="M15.9 183h.3v4.7h-.3z" fill-rule="evenodd"/>
<path d="M15.9 183h12.6v.3h-12.6z" fill-rule="evenodd"/>
<path d="M15.9 187.7h.3v5.1h-.3z" fill-rule="evenodd"/>
<path d="M15.9 187.7h12.6v.3h-12.6z" fill-rule="evenodd"/>
<path d="M15.9 192.4h12.6v.4h-12.6z" fill-rule="evenodd"/>
<path d="M28.5 183h38v.3h-38z" fill-rule="evenodd"/>
<path d="M28.5 187.7h38v.3h-38z" fill-rule="evenodd"/>
<path d="M28.5 192.4h38v.4h-38z" fill-rule="evenodd"/>
<path d="M66.5 183h.3v4.7h-.3z" fill-rule="evenodd"/>
<path d="M66.5 183h24.1v.3h-24.1z" fill-rule="evenodd"/>
<path d="M66.5 187.7h.3v5.1h-.3z" fill-rule="evenodd"/>
<path d="M66.5 192.4h24.1v.4h-24.1z" fill-rule="evenodd"/>
<path d="M90.6 183h.4v4.7h-.4z" fill-rule="evenodd"/>
<path d="M90.6 183h24.1v.3h-24.1z" fill-rule="evenodd"/>
<path d="M90.6 187.7h.4v5.1h-.4z" fill-rule="evenodd"/>
<path d="M90.6 192.4h24.1v.4h-24.1z" fill-rule="evenodd"/>
<path d="M114.8 183h.3v4.7h-.3z" fill-rule="evenodd"/>
<path d="M114.8 183h33.7v.3h-33.7z" fill-rule="evenodd"/>
<path d="M114.8 187.7h.3v5.1h-.3z" fill-rule="evenodd"/>
<path d="M114.8 192.4h33.7v.4h-33.7z" fill-rule="evenodd"/>
<path d="M148.5 183h.3v4.7h-.3z" fill-rule="evenodd"/>
<path d="M148.5 183h10.5v.3h-10.5z" fill-rule="evenodd"/>
<path d="M148.5 187.7h.3v5.1h-.3z" fill-rule="evenodd"/>
<path d="M148.5 187.7h10.5v.3h-10.5z" fill-rule="evenodd"/>
<path d="M148.5 192.4h10.5v.4h-10.5z" fill-rule="evenodd"/>
<path d="M159.1 183h10.5v.3h-10.5z" fill-rule="evenodd"/>
<path d="M159.1 187.7h10.5v.3h-10.5z" fill-rule="evenodd"/>
<path d="M159.1 192.4h10.5v.4h-10.5z" fill-rule="evenodd"/>
<path d="M169.6 183h10.5v.3h-10.5z" fill-rule="evenodd"/>
<path d="M169.6 187.7h10.5v.3h-10.5z" fill-rule="evenodd"/>
<path d="M169.6 192.4h10.5v.4h-10.5z" fill-rule="evenodd"/>
<path d="M180.2 183h.3v4.7h-.3z" fill-rule="evenodd"/>
<path d="M180.2 183h12.9v.3h-12.9z" fill-rule="evenodd"/>
<path d="M180.2 187.7h.3v5.1h-.3z" fill-rule="evenodd"/>
<path d="M180.2 192.4h12.9v.4h-12.9z" fill-rule="evenodd"/>
<path d="M192.8 183h.3v4.7h-.3z" fill-rule="evenodd"/>
<path d="M192.8 187.7h.3v5.1h-.3z" fill-rule="evenodd"/>
</g>
<path d="M61.8 47.7h9.4M51 90.9h8.6M91.1 86.2h9.4M62.1 100.4h9.4M114 110.3h8.6M59 123.6h9.4M74.2 149.3h8.7M74.2 157.9h8.7M98 157.9h9.4M74.2 164.9h8.7" fill="none" stroke="#000" stroke-width=".36"/>
<path d="M98 186.3h9.4" fill="none" stroke="#000" stroke-width=".25"/>
<g font-size="4.9">
<text x="15.8" y="9.9">TL7702B, TL7705B, TL7733B</text>
<text x="15.8" y="14.8">SUPPLY-VOLTAGE SUPERVISORS</text>
</g>
<g font-size="3.9">
<text x="15.9" y="30.2">electrical characteristics over recommended operating conditions (unless otherwise noted)</text>
<text x="15.9" y="134.8">switching characteristics, V</text>
</g>
<g font-size="3.5">
<text x="143" y="17.3">The TL7705BM is obsolete</text>
<text x="143" y="20.7">and no longer is supplied.</text>
<text x="67.1" y="135.7">CC = 5 V, CT open, TA = 25</text>
<text x="115.1" y="134.8">°C</text>
<text x="103.7" y="271">•</text>
</g>
<g font-size="2.8">
<text x="39.7" y="38.4">PARAMETER</text>
<text x="99" y="38.8">TEST CONDITIONS†</text>
<text x="150.2" y="40.8">MIN</text>
<text x="155.1" y="36">TL7705BM</text>
<text x="162.7" y="40.8">TYP</text>
<text x="172.5" y="40.8">MAX</text>
<text x="183.1" y="38.4">UNIT</text>
<text x="18.3" y="45.6">VOH</text>
<text x="29.9" y="45.6">High-level output voltage, RESET</text>
<text x="82.6" y="45.6">IOH = –16 mA</text>
<text x="146.1" y="45.6">VCC–1.5</text>
<text x="185.5" y="45.6">V</text>
<text x="18.3" y="50.4">VOL</text>
<text x="29.9" y="50.4">Low-level output voltage, RESET</text>
<text x="82.6" y="50.4">IOL = 16 mA</text>
<text x="174.9" y="50.4">0.4</text>
<text x="185.5" y="50.4">V</text>
<text x="18.3" y="55.1">Vref</text>
<text x="29.9" y="55.1">Reference voltage, REF</text>
<text x="65.8" y="59.9">TL7702B</text>
<text x="82.6" y="55.1">Iref = –500 µA,</text>
<text x="114" y="55.1">TA = 25°C</text>
<text x="148.4" y="59.9">2.505</text>
<text x="149.9" y="55.1">2.48</text>
<text x="162.8" y="55.1">2.53</text>
<text x="162.8" y="59.9">2.53</text>
<text x="171.7" y="59.9">2.555</text>
<text x="173.3" y="55.1">2.58</text>
<text x="185.5" y="55.1">V</text>
<text x="29.9" y="63.6">Negative-going</text>
<text x="65.8" y="64.6">TL7705B</text>
<text x="82.6" y="62.2">TA = 25°C</text>
<text x="151.5" y="64.6">4.5</text>
<text x="162.8" y="64.6">4.55</text>
<text x="174.9" y="64.6">4.6</text>
<text x="18.3" y="67">VIT–</text>
<text x="18.3" y="67">VIT</text>
<text x="29.9" y="67.1">input threshold voltage</text>
<text x="29.9" y="70.6">at SENSE in ut</text>
<text x="29.9" y="70.6">at SENSE input</text>
<text x="65.8" y="69.4">TL7702B</text>
<text x="149.9" y="69.4">2.48</text>
<text x="162.8" y="69.4">2.53</text>
<text x="173.3" y="69.4">2.58</text>
<text x="185.5" y="67">V</text>
<text x="65.8" y="74.1">TL7705B</text>
<text x="82.6" y="72.1">T</text>
<text x="82.6" y="72.2">TA = –55°C to 125°C</text>
<text x="90.8" y="72.1">55°C to 125°C</text>
<text x="149.9" y="74.1">4.45</text>
<text x="162.8" y="74.1">4.55</text>
<text x="173.3" y="74.1">4.65</text>
<text x="18.3" y="81.2">Vh</text>
<text x="18.3" y="81.2">Vhys</text>
<text x="29.9" y="79.5">Hysteresis, SENSE</text>
<text x="29.9" y="83">(VIT+ – VIT–)</text>
<text x="31.9" y="79.5">y</text>
<text x="43.1" y="79.5">,</text>
<text x="65.8" y="83.6">TL7705B</text>
<text x="65.8" y="78.9">TL7702B</text>
<text x="82.6" y="81.2">VCC = 3.6 V to 18 V,</text>
<text x="82.6" y="81.2">VCC = 3 6 V to 18 V</text>
<text x="114" y="81.2">TA = 25°C</text>
<text x="165.1" y="78.9">10</text>
<text x="165.1" y="83.6">30</text>
<text x="184.3" y="81.2">mV</text>
<text x="18.3" y="88.9">Vres‡</text>
<text x="29.9" y="88.6">Power-up reset voltage</text>
<text x="82.6" y="88.9">IOL at RESET = 2 mA,</text>
<text x="114" y="88.9">TA = 25°C</text>
<text x="177.2" y="88.6">1</text>
<text x="185.5" y="88.6">V</text>
<text x="18.3" y="95.9">II</text>
<text x="29.9" y="95.9">Input current</text>
<text x="51" y="93.6">RESIN</text>
<text x="82.6" y="93.6">VI = 0.4 V to VCC</text>
<text x="174.1" y="93.6">–10</text>
<text x="184.7" y="95.9">µA</text>
<text x="51" y="98.3">SENSE</text>
<text x="65.8" y="98.3">TL7702B</text>
<text x="82.6" y="98.3">VI = Vref to VCC – 1.5 V</text>
<text x="162.8" y="98.3">–0.1</text>
<text x="175.7" y="98.3">–2</text>
<text x="18.3" y="103.1">IOH</text>
<text x="18.3" y="107.9">IOL</text>
<text x="29.9" y="103.1">High-level output current, RESET</text>
<text x="29.9" y="107.9">Low-level output current, RESET</text>
<text x="82.6" y="103.1">VO = 18 V</text>
<text x="82.6" y="107.9">VO = 0</text>
<text x="174.1" y="107.9">–50</text>
<text x="175.7" y="103.1">50</text>
<text x="184.7" y="103.1">µA</text>
<text x="184.7" y="107.9">µA</text>
<text x="82.6" y="113">VSENSE = 15 V,</text>
<text x="114" y="113">RESIN ≥ 2 V</text>
<text x="164.3" y="112.8">1.8</text>
<text x="177.2" y="112.8">3</text>
<text x="18.3" y="115.3">ICC</text>
<text x="29.9" y="115.3">Supply current</text>
<text x="82.6" y="118.1">VCC = 18 V,</text>
<text x="114" y="118.1">TA = –55°C to 125°C</text>
<text x="177.2" y="117.8">4</text>
<text x="184.3" y="115.3">mA</text>
<text x="15.9" y="122.1">† All electrical characteristics are measured with 0.1-µF capacitors connected at REF, CT, and V</text>
<text x="15.9" y="125.6">‡ This is the lowest value at which RESET becomes active.</text>
<text x="135.2" y="123.5">CC to GND.</text>
<text x="32.3" y="143">PARAMETER</text>
<text x="74.4" y="141.3">FROM</text>
<text x="100.7" y="141.3">TO</text>
<text x="118.7" y="143">TEST CONDITIONS</text>
<text x="157.2" y="140.6">TL7705BM</text>
<text x="183.1" y="143">UNIT</text>
<text x="73.4" y="144.8">(INPUT)</text>
<text x="95.9" y="144.8">(OUTPUT)</text>
<text x="152.5" y="145.4">MIN</text>
<text x="162.7" y="145.4">TYP</text>
<text x="172.5" y="145.4">MAX</text>
<text x="18.3" y="152">tPLH</text>
<text x="29.9" y="150.2">Propagation delay time from</text>
<text x="29.9" y="153.7">low- to high-level output</text>
<text x="74.2" y="152">RESIN</text>
<text x="98" y="152">RESET</text>
<text x="116.9" y="152">See Figures 1, 2, and 3</text>
<text x="163.5" y="152">270</text>
<text x="173" y="152">500*</text>
<text x="184.9" y="152">ns</text>
<text x="18.3" y="160.5">tPHL</text>
<text x="29.9" y="158.7">Propagation delay time from</text>
<text x="74.2" y="160.5">RESIN</text>
<text x="98" y="160.5">RESET</text>
<text x="116.9" y="160.5">See Figures 1, 2, and 3</text>
<text x="163.5" y="160.5">270</text>
<text x="173" y="160.5">500*</text>
<text x="184.9" y="160.5">ns</text>
<text x="29.9" y="162.2">high- to low-level output</text>
<text x="74.2" y="167.6">RESIN</text>
<text x="163.5" y="167.3">150</text>
<text x="18.3" y="169.8">t</text>
<text x="18.3" y="169.9">tw</text>
<text x="29.9" y="169.8">Effective pulse duration</text>
<text x="73.8" y="172.2">SENSE</text>
<text x="123.5" y="169.8">See Figure 2</text>
<text x="163.5" y="172.2">100</text>
<text x="184.9" y="169.8">ns</text>
<text x="18.3" y="177">tr</text>
<text x="29.9" y="177">Rise time</text>
<text x="98" y="179.8">RESET</text>
<text x="118.9" y="179.3">See Figures 1 and 3</text>
<text x="174.6" y="177">75*</text>
<text x="184.9" y="179.3">ns</text>
<text x="18.3" y="181.7">tf</text>
<text x="29.9" y="181.7">Fall time</text>
<text x="163.5" y="181.7">150</text>
<text x="173" y="181.7">200*</text>
<text x="18.3" y="186.5">tr</text>
<text x="18.3" y="191.2">tf</text>
<text x="29.9" y="186.5">Rise time</text>
<text x="29.9" y="191.2">Fall time</text>
<text x="98" y="188.9">RESET</text>
<text x="118.9" y="188.8">See Figures 1 and 3</text>
<text x="165.1" y="186.5">75</text>
<text x="173" y="186.5">150*</text>
<text x="174.6" y="191.2">50*</text>
<text x="184.9" y="188.8">ns</text>
<text x="15.9" y="195.9">* On products compliant to MIL-PRF-38535, these parameters are not production tested.</text>
<text x="15.9" y="270.8">6</text>
</g>
<text font-size="2.5" x="15.8" y="22.7">SLVS037M – SEPTEMBER 1989 – REVISED MAY 2003</text>
<g font-size="2.1">
<text x="76.3" y="271">POST OFFICE BOX 655303</text>
<text x="105.9" y="271">DALLAS, TEXAS 75265</text>
</g>
</svg>
